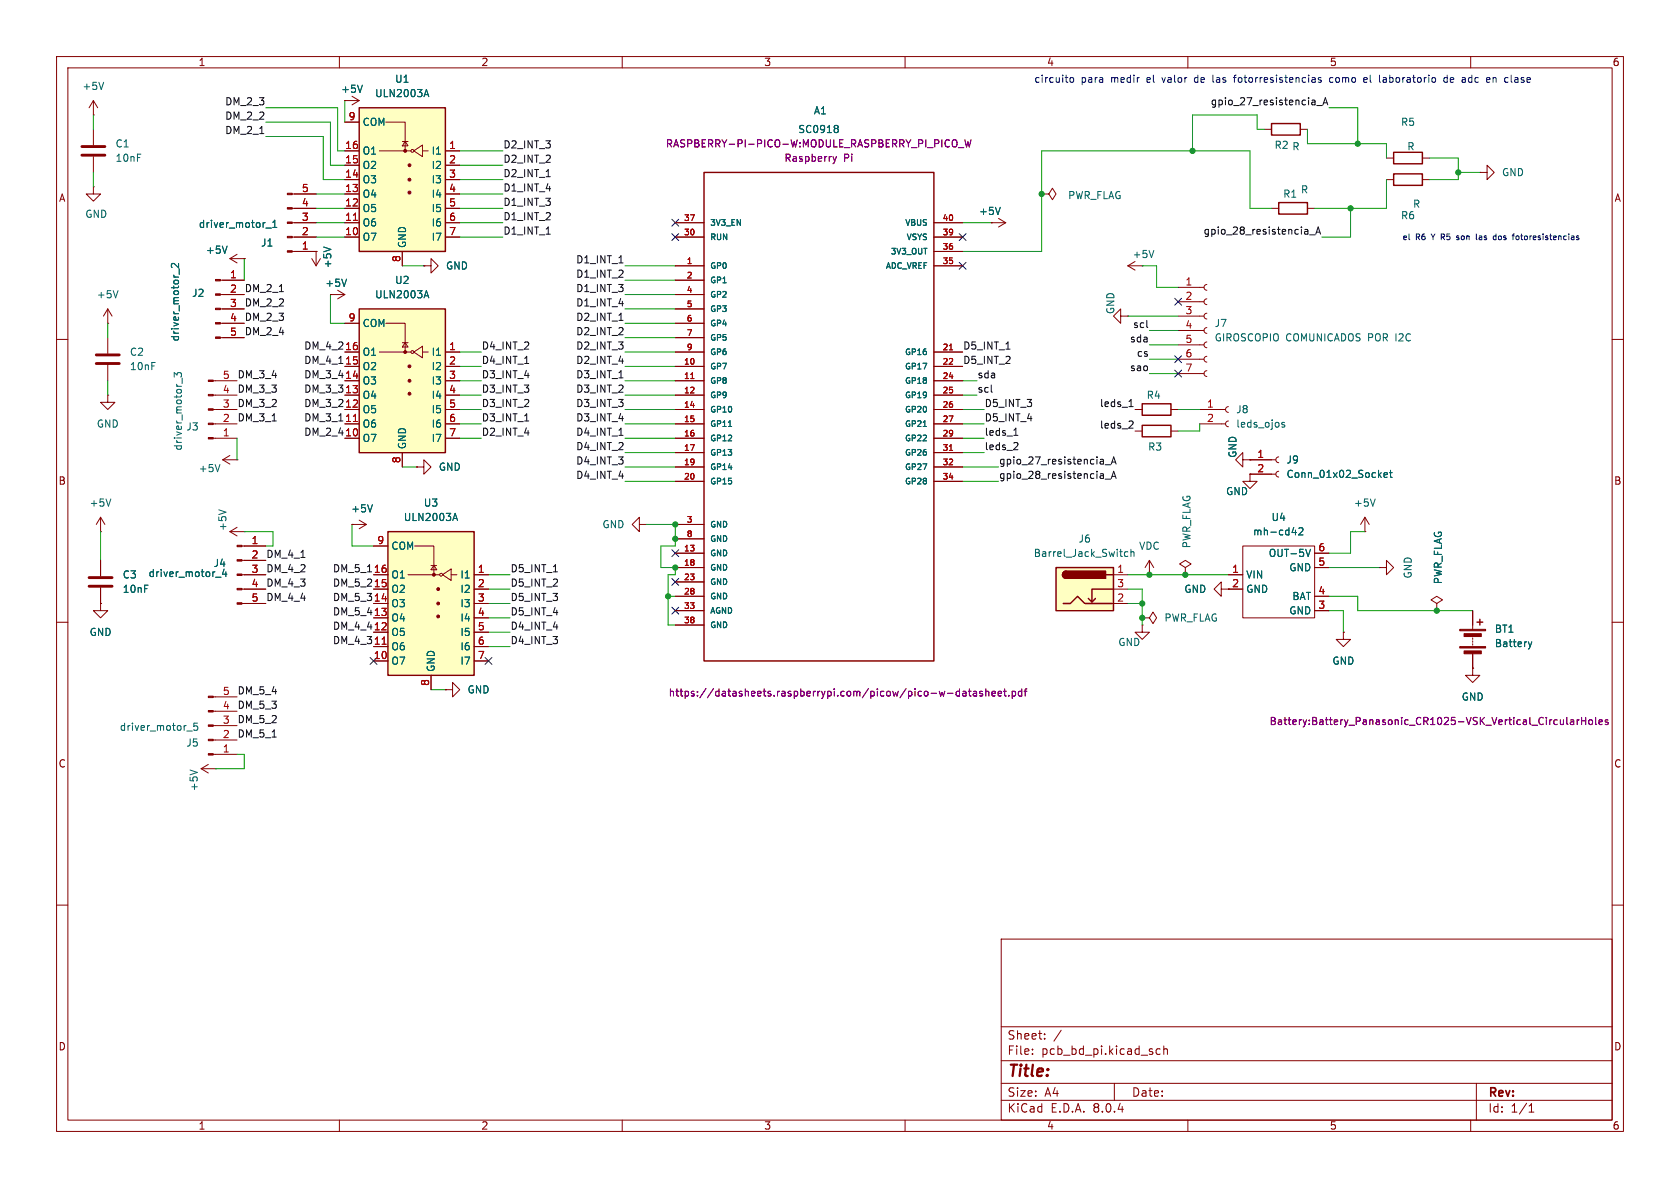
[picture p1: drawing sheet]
<svg xmlns="http://www.w3.org/2000/svg" width="297mm" height="210mm" viewBox="0 0 297 210" stroke-linecap="round" stroke-linejoin="round" font-family="sans-serif">
<g fill="none" stroke="#840000" stroke-width=".18">
<path d="M10 10h277v190h-277zM12 12h273v186h-273zM60 10v2M110 10v2M160 10v2M210 10v2M260 10v2M10 60h2M285 60h2M10 110h2M17.8 106.7v1.3h1.2l-1.2 1.2-1.3-1.2h1.3M17.8 106.7h.1"/>
<path d="M201.9 109.2h1.3l.6-1 .7 1-.7 1-.6-1M201.9 109.2h.1M215.9 104.1v-1.2l-1.3 1.2 1.3 1.3v-1.3h1.3M260.3 118.1v1.3h1.3l-1.3 1.3-1.2-1.3h1.2M260.3 118.1h.1M260.3 108v3.3M260.3 112.8v.2M260.3 113.3v.2M260.3 113.8v.2M260.3 115.6v2.5M285 110h2M10 160h2"/>
<path d="M285 160h2M177 166h108v32h-108zM60 198v2M110 198v2M160 198v2M177 194.5h108M177 191.5h108M177 187.5h108M177 181.5h108M182.5 186.3v.1M182.5 185.5v.1M184.7 183.6v.1"/>
<path d="M184.7 182.8v.1M187.6 182.1l-1.3 2M197 191.5v3M205.1 185.5l-.4-.1-.3 .3v.4l.1 .2h.6M205.7 185.5l.3-.1 .3 .1 .1 .9M205.7 184.9v1.5M210 198v2M260 198v2M261 191.5v6.5M270.3 196.6h.9M270.3 195.5l.4-.4v1.5"/>
</g>
<g fill="#840000" stroke="#840000" stroke-width=".18">
<path d="M258.1 114.3h4.5v.3h-4.5z"/>
<path d="M258.1 111.3h4.5v.2h-4.5z"/>
<path d="M258.8 115.1h3.1v.5h-3.1z"/>
<path d="M258.8 112h3.1v.5h-3.1z"/>
</g>
<path d="M261.1 110h1M261.6 109.5v1" fill="none" stroke="#840000" stroke-width=".25"/>
<path d="M270.2 113.5l.3 .8M270.5 114.3l-.2 .4M270.8 113.5l-.3 .8" fill="none" stroke="#006464" stroke-width=".18"/>
<g fill="none" stroke="#840084" stroke-width=".18">
<path d="M276.4 127.2v.9M276.4 128l-.2 .1-.3-.1M277 126.8v1.1l.2 .2M277.7 127.3h.5v.8M278.2 127.5l-.4 .1-.2 .2 .2 .3 .4-.1M278.8 127.2v.9M279.2 127.2l-.4 .3M279.6 126.8v1.3M279.6 127.4h.7M280.3 126.8v1.3M280.9 127.4l.2-.2 .4 .2v.4l-.1 .2-.3 .1-.2-.1zM282.1 126.8v1.1l.2 .2"/>
<path d="M282.7 127.7l.6-.2-.1-.2-.3-.1-.2 .2 .1 .6h.4M284.3 127.3l-.3-.1-.2 .2v.2l.5 .1v.3h-.5"/>
</g>
<path d="M63.5 54.6h15.2v25.4h-15.2z" fill="#ffffc2"/>
<path d="M63.5 54.6h15.2v25.4h-15.2z" fill="none" stroke="#840000" stroke-width=".25"/>
<g fill="none" stroke="#840000" stroke-width=".18">
<path d="M58.4 52.1h.1M58.4 52.1h2.6M59.7 51.3l1.3 .8M61 57.2h2.5M61 52.1l-1.3 .7M68.2 57.2h3.4v5M61 62.2h2.5M61 77.5h2.5M61 74.9h2.5M61 72.4h2.5M61 69.9h2.5M61 67.3h2.5"/>
<path d="M61 64.8h2.5M67.1 62.2h5.5M71.1 60.6h1M71.6 60.6l.5 .7h-1zM73.2 62.2l1.5-1v2zM74.7 62.2h1M78.7 62.2h2.6M78.7 77.5h2.6M78.7 74.9h2.6M78.7 72.4h2.6M78.7 69.9h2.6M78.7 67.3h2.6"/>
<path d="M78.7 64.8h2.6M71.1 80v2.6M237.5 111.8v1.2h1.3l-1.3 1.3-1.3-1.3h1.3M237.5 111.8h.1"/>
<circle cx="72.9" cy="62.2" r=".25"/>
</g>
<g fill="#840000" stroke="#840000" stroke-width=".18">
<circle cx="72.4" cy="69.6" r=".25"/>
<circle cx="72.4" cy="67.3" r=".25"/>
<circle cx="72.4" cy="64.8" r=".25"/>
<circle cx="71.6" cy="62.2" r=".25"/>
</g>
<path d="M62.5 74.5h.7" fill="none" stroke="#a90000" stroke-width=".18"/>
<path d="M61.3 49.3l-.5 1.3M75.1 52.3h.6M75.4 51.4l.4 1.2" fill="none" stroke="#006464" stroke-width=".18"/>
<path d="M186.7 100.3h10.1v7.7h-10.1z" fill="#ffffc2"/>
<path d="M201.9 71.4h5.1v2h-5.1zM201.9 75.2h5.1v2h-5.1zM186.7 100.3h10.1v7.7h-10.1zM188 106.7h1.2l1.3-1.3 1.3 1.3h5M188.5 101a.64 .64 0 0 0-.7 .6 .64 .64 0 0 0 .7 .6M193.7 105.8l-.7 .6M195.6 101.6h1.2M196.8 104.1h-3.8v2.3l-.6-.6" fill="none" stroke="#840000" stroke-width=".25"/>
<g fill="#840000" stroke="#840000" stroke-width=".25">
<path d="M188 101.2l.5-.2v1.2a.63 .63 0 0 1-.6-.4 .63 .63 0 0 1 .1-.6z"/>
<path d="M188.5 101h7v1.2h-7z"/>
</g>
<g fill="none" stroke="#840000" stroke-width=".18">
<path d="M16.5 33v1.3h1.3l-1.3 1.3-1.3-1.3h1.3M16.5 33h.1M175.3 39.4h.1M175.3 39.4h2.5M176.5 38.6l1.3 .8M177.8 39.4l-1.3 .7M19 57.2h.1M19 54.6l-.7 1.3M19 54.6v2.6M19 54.6l.8 1.3M199.4 47h2.5M199.4 47l1.3 .8"/>
<path d="M200.7 46.2l-1.3 .8M201.9 47h.1M200.7 72.4h1.2M200.7 76.2h1.2M207 72.4h1.3M207 76.2h1.3M40.6 94l1.3 .7M40.6 94h2.6M41.9 93.2l-1.3 .8M42.8 99.1h4.2M42.8 96.5h4.2M43.2 94h.1"/>
<path d="M62.2 92.7h.1M62.2 92.7h2.6M63.5 91.9l1.3 .8M64.8 92.7l-1.3 .8M73.7 82.6h1.2v-1.3l1.3 1.3-1.3 1.2v-1.2M73.7 82.6h.1M203.2 99.1l-.8 1.2M203.2 99.1v2.5M203.2 99.1l.8 1.2M42.8 101.6h4.2M42.8 106.7h4.2M42.8 104.1h4.2"/>
<path d="M196.8 101.6h2.6M196.8 106.7h2.6M196.8 104.1h2.6M203.2 101.6h.1M209.5 100.3l1.1-.6-1.1-.6-1 .6 1 .6v1.3M209.5 101.6h.1M78.7 121.9h1.3v-1.2l1.3 1.2-1.3 1.3v-1.3M78.7 121.9h.1"/>
</g>
<path d="M176.8 36.6l-.4 1.3M20.9 51.4l-.5 1.2M204 44.3l-.4 1.2M38.7 90.1l1.2 .4M65.8 89.2l-.4 1.3M199.4 97.6l-.4-.1-.2 .3 .1 .5h.5M199.9 97.6l.2-.1 .3 .1 .1 .8M199.9 97.1v1.3M38.1 102h1M39.6 100.6l-.3 .9h.8M39.9 101.1v.8" fill="none" stroke="#006464" stroke-width=".18"/>
<g fill="#840000" stroke="#840000" stroke-width=".18">
<path d="M41.9 106.6h.9v.2h-.9z"/>
<path d="M41.9 104h.9v.3h-.9z"/>
<path d="M41.9 101.5h.9v.2h-.9z"/>
<path d="M41.9 98.9h.9v.3h-.9z"/>
<path d="M41.9 96.4h.9v.2h-.9z"/>
</g>
<path d="M68.6 94h15.2v25.4h-15.2z" fill="#ffffc2"/>
<path d="M124.5 30.5h40.6v86.3h-40.6zM224.8 21.8h5.1v2.1h-5.1zM226.1 35.8h5v2h-5zM246.4 26.9h5.1v2.1h-5.1zM246.4 30.7h5.1v2.1h-5.1zM68.6 94h15.2v25.4h-15.2z" fill="none" stroke="#840000" stroke-width=".25"/>
<g fill="none" stroke="#840000" stroke-width=".18">
<path d="M16.5 17.8l-.8 1.3M16.5 17.8v2.5M16.5 17.8l.8 1.3M16.5 20.3h.1M16.5 22.9v2.8M16.5 27.7v2.8M51.7 39.4h4.2M51.7 36.8h4.2M51.7 34.3h4.2M119.4 39.4h5.1M165.1 39.4h5.1M184.1 34.3h1.3l.7-1 .6 1-.6 1-.7-1"/>
<path d="M184.1 34.3h.1M223.5 22.9h1.3M224.8 36.8h1.3M229.9 22.9h1.2M231.1 36.8h1.3M245.1 27.9h1.3M245.1 31.8h1.3M251.5 27.9h1.2M251.5 31.8h1.2M261.6 30.5h1.3v-1.3l1.3 1.3-1.3 1.3v-1.3M261.6 30.5h.1M19 59.7v2.8"/>
<path d="M39 59.7h4.2M39 57.2h4.2M39 54.6h4.2M39 52.1h4.2M39 49.5h4.2M51.7 41.9h4.2M51.7 44.5h4.2M55.1 45.7l.8 1.3M55.9 44.5h.1M55.9 44.5v2.5M56.6 45.7l-.7 1.3M119.4 59.7h5.1"/>
<path d="M119.4 57.2h5.1M119.4 54.6h5.1M119.4 52.1h5.1M119.4 49.5h5.1M119.4 47h5.1M119.4 41.9h5.1M165.1 47h5.1M165.1 41.9h5.1M165.1 44.5h5.1M198.1 55.9v-1.3l-1.3 1.3 1.3 1.3v-1.3h1.3M199.4 55.9h.1M208.3 58.4h4.6"/>
<path d="M208.3 55.9h4.6M208.3 53.3h4.6M208.3 50.8h4.6M213.4 57.9l-.4 .2-.1 .3 .1 .4 .4 .1M213.4 55.4l-.4 .1-.1 .4 .1 .3 .4 .2M213.4 52.8l-.4 .2-.1 .3 .1 .4 .4 .1M213.4 50.3l-.4 .1-.1 .4 .1 .4 .4 .1M19 69.9v1.2h1.3l-1.3 1.3-1.2-1.3h1.2M19 69.9h.1M19 64.5v2.8M37.7 67.3h4.2M37.7 69.9h4.2"/>
<path d="M37.7 72.4h4.2M37.7 74.9h4.2M37.7 77.5h4.2M119.4 64.8h5.1M119.4 67.3h5.1M119.4 69.9h5.1M119.4 72.4h5.1M119.4 74.9h5.1M119.4 77.5h5.1M119.4 62.2h5.1M165.1 64.8h5.1M165.1 67.3h5.1"/>
<path d="M165.1 69.9h5.1M165.1 72.4h5.1M165.1 74.9h5.1M165.1 77.5h5.1M165.1 62.2h5.1M208.3 66h4.6M208.3 63.5h4.6M208.3 61h4.6M212.1 72.4h4.6M212.1 74.9h4.6M213.4 65.5l-.4 .2-.1 .3 .1 .4 .4 .1M213.4 63l-.4 .1-.1 .4 .1 .4 .4 .1"/>
<path d="M213.4 60.5l-.4 .1-.1 .4 .1 .3 .4 .2M217.2 74.4l-.4 .2-.1 .3 .1 .4 .4 .1M217.2 71.9l-.4 .1-.1 .4 .1 .3 .4 .2M17.8 94h.1M17.8 91.4v2.6M17.8 99.1v2.8M17.8 91.4l-.8 1.3M17.8 91.4l.7 1.3M39.4 81.3h2.5M39.4 81.3l1.2 .7M40.6 80.5l-1.2 .8M41.9 81.3h.1"/>
<path d="M66 96.5h2.6M73.3 96.5h3.4v5.1M76.2 99.9h1M76.7 99.9l.5 .8h-1zM113 92.7v-1.3l-1.2 1.3 1.2 1.3v-1.3h1.3M114.3 92.7h.1M119.4 97.8h5.1M119.4 80h5.1M119.4 82.6h5.1M119.4 85.1h5.1M119.4 92.7h5.1M119.4 95.3h5.1"/>
<path d="M165.1 80h5.1M165.1 82.6h5.1M165.1 85.1h5.1M219.7 96.5h12.7v12.7h-12.7zM219.7 81.3v-1.3l-1.3 1.3 1.3 1.3v-1.3h1.3M221 83.8v1.3h1.2l-1.2 1.3-1.3-1.3h1.3M221 83.8h.1M221 81.3h.1M221 81.3h4.6M221 83.8h4.6M226.1 83.3l-.4 .2-.1 .3 .1 .4 .4 .1M226.1 80.8l-.4 .1-.1 .4 .1 .3 .4 .2"/>
<path d="M232.4 97.8h2.5M17.8 103.9v2.8M66 101.6h2.6M66 116.8h2.6M66 114.3h2.6M66 111.8h2.6M66 109.2h2.6M66 106.7h2.6M66 104.1h2.6M72.1 101.6h5.6M76.2 119.4v2.5M78.2 101.6l1.6-1v2z"/>
<path d="M79.8 101.6h1M83.8 101.6h2.6M83.8 116.8h2.6M83.8 114.3h2.6M83.8 111.8h2.6M83.8 109.2h2.6M83.8 106.7h2.6M83.8 104.1h2.6M119.4 100.3h5.1M119.4 102.9h5.1M119.4 105.4h5.1M119.4 108h5.1"/>
<path d="M119.4 110.5h5.1M201.9 110.5v1.3h1.3l-1.3 1.2-1.2-1.2h1.2M201.9 110.5h.1M217.2 101.6h2.5M217.2 104.1h2.5M232.4 100.3h2.5M232.4 105.4h2.5M232.4 108h2.5M35.6 135.9h2.5M35.6 135.9l1.2 .8M36.8 135.1l-1.2 .8M37.7 123.2h4.2"/>
<path d="M37.7 125.7h4.2M37.7 128.3h4.2M37.7 130.8h4.2M37.7 133.4h4.2M38.1 135.9h.1"/>
<circle cx="78" cy="101.6" r=".25"/>
</g>
<g fill="#840000" stroke="#840000" stroke-width=".18">
<path d="M38.1 59.6h.9v.2h-.9z"/>
<path d="M38.1 57h.9v.3h-.9z"/>
<path d="M38.1 54.5h.9v.2h-.9z"/>
<path d="M38.1 51.9h.9v.3h-.9z"/>
<path d="M38.1 49.4h.9v.3h-.9z"/>
<path d="M36.8 67.2h.9v.2h-.9z"/>
<path d="M36.8 69.7h.9v.3h-.9z"/>
<path d="M36.8 72.3h.9v.2h-.9z"/>
<path d="M36.8 74.8h.9v.3h-.9z"/>
<path d="M36.8 77.3h.9v.3h-.9z"/>
<path d="M50.8 34.2h.9v.2h-.9z"/>
<path d="M50.8 36.7h.9v.3h-.9z"/>
<path d="M50.8 39.2h.9v.3h-.9z"/>
<path d="M50.8 41.8h.9v.2h-.9z"/>
<path d="M50.8 44.3h.9v.3h-.9z"/>
<path d="M36.8 123.1h.9v.2h-.9z"/>
<path d="M36.8 125.6h.9v.3h-.9z"/>
<path d="M36.8 128.1h.9v.3h-.9z"/>
<path d="M36.8 130.7h.9v.2h-.9z"/>
<path d="M36.8 133.2h.9v.3h-.9z"/>
<circle cx="77.5" cy="109" r=".25"/>
<circle cx="77.5" cy="106.7" r=".25"/>
<circle cx="77.5" cy="104.1" r=".25"/>
<circle cx="76.7" cy="101.6" r=".25"/>
</g>
<path d="M122.1 66.9h.6M167.8 61.8h.6M167.8 79.6h.6M67.6 113.9h.7" fill="none" stroke="#a90000" stroke-width=".18"/>
<g fill="none" stroke="#006464" stroke-width=".18">
<path d="M18.3 14.5l-.4 1.3M48.2 39.3l.4-.4v1.3M148 22.2l.2 .2-.2 .3 .2 .3v.2l-.2 .2M31.6 46.6v.8l-.9-.8-.4 .2 .1 .5M31.7 47.5v1M47 40.3h1M48.2 40.2h.7M57.2 43.7l1.3 .4M30.8 66.7v-.8l.5 .4 .1-.4h.6l.1 .2-.1 .6M32.2 66.8v1M128.8 75.4h.5M163.2 75.4h.6"/>
<path d="M227.1 74.7h-.3l-.2 .1 .1 .2 .4 .1v.3h-.5M19.6 88.2l-.4 1.3M38.9 82.1l-.4 1.3M80.2 91.7h.6M80.5 90.7l.4 1.3M228.4 94.1h.8M229 93.7v.9M229.6 93.4l.5-.1 .3 .4-.8 .9h.8M231.7 97.1l-.4 1.3M244.7 84l.6-.1-.1-.3h-.3l-.2 .1v.6h.5M245.6 83.6h.5M245.8 83.1v1.1l.3 .2"/>
<path d="M33 129.2h1M33.6 136.1l1.3 .4M34.9 127.8h-.6l-.1 .6 .2-.1 .4 .1 .2 .2-.1 .4-.2 .1-.5-.1"/>
</g>
<g fill="none" stroke="#840084" stroke-width=".18">
<path d="M147.3 27.7l.3 .8M147.6 28.5l-.3 .4M147.9 27.7l-.3 .8M169 24.8a.9 .9 0 0 1 0 1.1M169.4 26.1h1M170.6 24.7l.3 1.3 .2-.9 .3 .9 .3-1.3M167.5 122.6h1M169.6 121.8v1.2M169.6 122.3l-.3-.1-.3 .2 .1 .6h.5M170.2 122.3h.5l.1 .7M170.8 122.5l-.4 .1-.2 .1 .2 .3h.4M171.2 122.2h.5"/>
<path d="M171.4 121.8v1.1l.3 .1M172.1 122.3h.5v.7M172.6 122.5l-.4 .1-.2 .1 .2 .3h.4M173.7 122.3l-.3-.1-.2 .2 .1 .2 .4 .1v.3h-.5M174.3 122.3l.2-.1 .3 .1v.7M174.3 121.8v1.2M175.4 122.6l.6-.1-.1-.2-.3-.1-.2 .2v.6h.5M176.5 122.6l.6-.1-.1-.2-.4-.1-.1 .2v.6h.5M177.4 122.2h.5M177.6 121.8v1.1l.3 .1M178.3 122.9v.1M178.9 122.3l.4-.1 .2 .2-.1 .6h-.5"/>
<path d="M178.9 122.2v1.3M180.6 122.3l-.3-.1-.3 .2 .1 .6h.5M180.6 121.8v1.2M181.1 122.2h.4M181.5 121.8l-.3 .2v1"/>
</g>
<path d="M14.5 27.4h4M14.5 25.9h4M17 64.3h4.1M17 62.7h4.1M15.7 103.6h4.1M15.7 102.1h4.1" fill="none" stroke="#840000" stroke-width=".51"/>
<path d="M63.5 19.1h15.2v25.4h-15.2z" fill="#ffffc2"/>
<path d="M63.5 19.1h15.2v25.4h-15.2z" fill="none" stroke="#840000" stroke-width=".25"/>
<g fill="none" stroke="#840000" stroke-width=".18">
<path d="M61 17.8h.1M61 17.8h2.5M62.2 17l1.3 .8M63.5 17.8l-1.3 .7M52.1 39.4h3.8M52.1 36.8h3.8M52.1 34.3h3.8M61 26.7h2.5M61 39.4h2.5M61 36.8h2.5M61 34.3h2.5M61 31.8h2.5"/>
<path d="M61 29.2h2.5M61 21.6h2.5M67.1 26.7h5.5M68.2 21.6h3.4v5.1M71.1 25h1M71.6 25l.5 .8h-1zM73.2 26.7l1.5-1v2zM74.7 26.7h1M78.7 26.7h2.6M78.7 39.4h2.6M78.7 36.8h2.6M78.7 34.3h2.6"/>
<path d="M78.7 31.8h2.6M78.7 29.2h2.6M119.4 39.4h5.1M165.1 39.4h5.1M175.3 39.4h.1M39.4 57.2h3.8M39.4 49.5h3.8M39.4 52.1h3.8M39.4 54.6h3.8M39.4 59.7h3.8M40.6 45.7l1.3 .8M40.6 45.7h2.6"/>
<path d="M41.9 45l-1.3 .7M43.2 45.7h.1M52.1 41.9h3.8M52.1 44.5h3.8M55.9 44.5h.1M58.4 52.1h.1M61 41.9h2.5M61 57.2h2.5M71.1 44.5v2.5M74.9 47h1.3v-1.3l1.3 1.3-1.3 1.3v-1.3M74.9 47h.1M78.7 41.9h2.6"/>
<path d="M119.4 41.9h5.1M119.4 57.2h5.1M119.4 49.5h5.1M119.4 52.1h5.1M119.4 54.6h5.1M119.4 59.7h5.1M119.4 47h5.1M165.1 41.9h5.1M165.1 44.5h5.1M165.1 47h5.1M61 62.2h2.5M61 77.5h2.5"/>
<path d="M61 74.9h2.5M61 72.4h2.5M61 69.9h2.5M61 67.3h2.5M61 64.8h2.5M78.7 62.2h2.6M78.7 77.5h2.6M78.7 74.9h2.6M78.7 72.4h2.6M78.7 69.9h2.6M78.7 67.3h2.6M78.7 64.8h2.6"/>
<path d="M119.4 62.2h5.1M119.4 77.5h5.1M119.4 74.9h5.1M119.4 72.4h5.1M119.4 69.9h5.1M119.4 67.3h5.1M119.4 64.8h5.1M165.1 62.2h5.1M165.1 77.5h5.1M165.1 74.9h5.1M165.1 72.4h5.1M165.1 69.9h5.1"/>
<path d="M165.1 67.3h5.1M165.1 64.8h5.1M17.8 99.1v2.8M43.2 96.5h3.8M43.2 99.1h3.8M62.2 92.7h.1M66 96.5h2.6M71.1 80v2.6M73.7 82.6h.1M119.4 97.8h5.1M119.4 80h5.1M119.4 82.6h5.1"/>
<path d="M119.4 85.1h5.1M119.4 92.7h5.1M119.4 95.3h5.1M165.1 80h5.1M165.1 82.6h5.1M165.1 85.1h5.1M221 83.8h.1M221 81.3h.1M221 81.3h3.8M221 83.8h3.8M232.4 97.8h2.5M241.3 94h.1"/>
<path d="M241.3 91.4l-.8 1.3M241.3 91.4v2.6M241.3 91.4l.8 1.3M17.8 106.7h.1M17.8 103.9v2.8M43.2 101.6h3.8M43.2 104.1h3.8M43.2 106.7h3.8M66 101.6h2.6M66 104.1h2.6M66 106.7h2.6M66 116.8h2.6"/>
<path d="M66 114.3h2.6M66 111.8h2.6M66 109.2h2.6M76.2 119.4v2.5M83.8 101.6h2.6M83.8 104.1h2.6M83.8 106.7h2.6M83.8 116.8h2.6M83.8 114.3h2.6M83.8 111.8h2.6M83.8 109.2h2.6M119.4 100.3h5.1"/>
<path d="M119.4 102.9h5.1M119.4 105.4h5.1M119.4 108h5.1M119.4 110.5h5.1M217.2 101.6h2.5M217.2 104.1h2.5M232.4 100.3h2.5M232.4 105.4h2.5M232.4 108h2.5M237.5 111.8h.1M243.8 100.3h1.3v-1.2l1.3 1.2-1.3 1.3v-1.3M243.8 100.3h.1"/>
<path d="M254 106.7l1-.7-1-.6-1 .6 1 .7v1.3M254 108h.1M260.3 118.1h.1M260.3 108v2.5M260.3 115.6v2.5M78.7 121.9h.1"/>
<circle cx="72.9" cy="26.7" r=".25"/>
</g>
<g fill="#840000" stroke="#840000" stroke-width=".18">
<circle cx="72.4" cy="34" r=".25"/>
<circle cx="72.4" cy="31.7" r=".25"/>
<circle cx="72.4" cy="29.2" r=".25"/>
<circle cx="71.6" cy="26.7" r=".25"/>
</g>
<path d="M62.5 39h.7M62.5 74.5h.7M122.1 66.9h.6M167.8 61.8h.6M167.8 79.6h.6M67.6 113.9h.7" fill="none" stroke="#a90000" stroke-width=".18"/>
<g fill="none" stroke="#006464" stroke-width=".18">
<path d="M64.1 15.1l-.5 1.2M75.1 16.7h.6M75.4 15.8l.4 1.3M48.2 39.3l.4-.4v1.3M148 22.2l.2 .2-.2 .3 .2 .3v.2l-.2 .2M176.8 36.6l-.4 1.3M31.6 46.6v.8l-.9-.8-.4 .2 .1 .5M31.7 47.5v1M40.2 43.5l-.5 1.3M47 40.3h1M48.2 40.2h.7M57.2 43.7l1.3 .4"/>
<path d="M61.3 49.3l-.5 1.3M75.1 52.3h.6M75.4 51.4l.4 1.2M128.8 75.4h.5M163.2 75.4h.6M65.8 89.2l-.4 1.3M80.2 91.7h.6M80.5 90.7l.4 1.3M228.4 94.1h.8M229 93.7v.9M229.6 93.4l.5-.1 .3 .4-.8 .9h.8M231.7 97.1l-.4 1.3"/>
<path d="M243.1 88.2l-.4 1.3M244.7 84l.6-.1-.1-.3h-.3l-.2 .1v.6h.5M245.6 83.6h.5M245.8 83.1v1.1l.3 .2M38.1 102h1M39.6 100.6l-.3 .9h.8M39.9 101.1v.8M270.2 113.5l.3 .8M270.5 114.3l-.2 .4M270.8 113.5l-.3 .8"/>
</g>
<g fill="none" stroke="#0f0f0f" stroke-width=".18">
<path d="M232.4 17.8l.1 .7M232.5 18.5h-.1M232.5 18l-.1 .1M232.8 18.7h1M233.9 18.5l.4-1.2 .4 1.2M234 18.2h.6M96.6 31.2h.7M96.6 41.4h.7M109.4 56.6h.7M109.4 46.5h.7M202.8 57.8l.1 .1M231.2 40.6v.8"/>
<path d="M231.2 41.3l-.1 .1M231.2 40.9h-.1M231.5 41.5h1M232.6 41.4l.4-1.3 .5 1.3M232.7 41h.6M92.7 64.3h.8M92.7 74.4h.8M109.4 77h.7M109.4 66.8h.7M175.3 69.3h.1M177.8 61.7h.8M179.2 77h.8"/>
<path d="M179.4 76l.2-.3v1.3M179.7 78.2l.3 .3-.1 .3-.7 .7h.8M199.6 71.9h.7M199.7 70.9l.3-.3v1.3M200.1 74.4l.2 .3v.3l-.8 .7h.8M195 81.3l.1 .7M195 83.8l.1 .8M195.1 84.5l-.1 .1M195.1 84l-.1 .1M195.1 82h-.1M195.1 81.5l-.1 .1M195.4 84.7h.9"/>
<path d="M195.4 82.2h.9M196.5 84.6l.4-1.3 .4 1.3M196.5 82l.4-1.2 .4 1.2M196.6 84.2h.6M196.6 81.7h.6M97.8 101.1h.8"/>
</g>
<g fill="none" stroke="#0000c2" stroke-width=".18">
<path d="M189.2 13.8l.2-.1 .4 .1v.5l-.1 .2-.3 .1-.2-.2zM211.3 13.8l-.1 .1 .1 .6M214.4 13.3v1.1l.2 .2M218.1 13.7h.4M218.5 13.3l-.3 .2v1.1M233.5 13.8l-.3-.1-.1 .2v.2l.4 .1v.3h-.4M235.7 13.8l-.4-.1-.3 .2 .2 .6h.5M241.2 13.8l.3-.1 .2 .3-.6 .1M241.2 14.5h.4M244.5 13.8h.5M245.1 14l-.4 .1-.2 .2 .2 .3 .4-.1M255.8 13.8l-.3-.1-.3 .2 .2 .6h.4"/>
<path d="M255.8 13.3v1.3M256.8 13.7h-.2l-.2 .2 .1 .6 .3 .1M257 14l-.6 .1M259.6 14.3l.1 .2 .4 .1M260.1 13.7l-.4 .1-.1 .1M264 13.8l.1-.1 .3 .1 .1 .8M268.2 13.7l-.4 .1M268.2 14.1h-.3l-.1 .2v.2l.4 .1M257.5 42.3l.3 .1M257.8 41.7l-.3 .1 .1 .2h.2M261 41.4v.8l.1 .2M261.5 42v.3"/>
<path d="M264.1 42.3h.4M264.1 41.7h.4M264.5 41.4v1M268.4 41.7h-.2l-.2 .2 .1 .4h.3"/>
</g>
<g fill="none" stroke="#009600" stroke-width=".18">
<path d="M47 19.1h12.7v7.6h1.3M61 17.8v3.8M234.9 19.1h5.1v6.3M16.5 20.3v2.6M16.5 30.5v2.5M47 24.1h10.1v7.7h3.9M47 21.6h11.4v7.6h2.6M55.9 36.8h5.1M55.9 39.4h5.1M55.9 34.3h5.1M81.3 36.8h7.6M81.3 39.4h7.6"/>
<path d="M81.3 31.8h7.6M81.3 26.7h7.6M81.3 29.2h7.6M81.3 34.3h7.6M170.2 39.4h5.1M223.5 22.9h-1.3v-2.6h-11.4v6.4M224.8 36.8h-3.8v-10.1h-36.9v17.8h-13.9M231.1 22.9v2.5h14v2.5M238.8 36.8v5.1h-5.1M245.1 31.8v5h-12.7M252.7 27.9h5.1v3.9h-5.1M257.8 30.5h3.8"/>
<path d="M19 57.2v2.5M43.2 45.7v3.8M55.9 41.9h5.1M58.4 52.1v5.1h2.6M71.1 47h3.8M81.3 41.9h7.6M110.5 54.6h8.9M110.5 47h8.9M110.5 52.1h8.9M110.5 49.5h8.9M110.5 57.2h8.9M110.5 59.7h8.9"/>
<path d="M199.4 55.9h8.9M201.9 47h2.6v3.8h3.8M203.2 58.4h5.1M19 67.3v2.6M41.9 77.5v3.8M81.3 62.2h3.8M81.3 69.9h3.8M81.3 64.8h3.8M81.3 72.4h3.8M81.3 67.3h3.8M81.3 74.9h3.8M81.3 77.5h3.8"/>
<path d="M110.5 62.2h8.9M110.5 69.9h8.9M110.5 64.8h8.9M110.5 72.4h8.9M110.5 67.3h8.9M110.5 74.9h8.9M110.5 77.5h8.9M170.2 69.9h2.5M170.2 72.4h3.8M170.2 67.3h2.5M170.2 74.9h3.8M170.2 77.5h3.8"/>
<path d="M203.2 61h5.1M203.2 63.5h5.1M203.2 66h5.1M208.3 72.4h3.8M212.1 74.9v1.3h-3.8M17.8 94v5.1M43.2 94h5.1v2.5h-1.3M62.2 92.7v3.8h3.8M71.1 82.6h2.6M110.5 82.6h8.9M110.5 80h8.9M110.5 85.1h8.9"/>
<path d="M114.3 92.7h5.1v3.8h-2.6v3.8h2.6v1.3h-1.3v8.9h1.3M170.2 82.6h6.3M170.2 80h3.8M170.2 85.1h6.3M241.3 94h-2.5v3.8h-3.9M86.4 101.6h3.8M86.4 114.3h3.8M86.4 106.7h3.8M86.4 109.2h3.8M86.4 111.8h3.8M86.4 104.1h3.8M118.1 105.4h1.3"/>
<path d="M199.4 101.6h17.8M199.4 106.7h2.5M199.4 104.1h2.5v6.4M234.9 100.3h8.9M234.9 105.4h5.1v2.6h20.3M234.9 108h2.6v3.8M41.9 133.4h1.3v2.5h-5.1M76.2 121.9h2.5"/>
</g>
<g fill="none" stroke="#000084" stroke-width=".18">
<path d="M118.8 38.8l1.2 1.2M120 38.8l-1.2 1.2M118.8 41.3l1.2 1.2M120 41.3l-1.2 1.2M169.6 41.3l1.2 1.2M169.6 46.4l1.2 1.2M170.8 41.3l-1.2 1.2M170.8 46.4l-1.2 1.2M207.7 52.7l1.2 1.2M208.9 52.7l-1.2 1.2M207.7 65.4l1.2 1.2M207.7 62.9l1.2 1.2"/>
<path d="M208.9 65.4l-1.2 1.2M208.9 62.9l-1.2 1.2M118.8 97.2l1.2 1.2M120 97.2l-1.2 1.2M65.4 116.2l1.2 1.2M66.6 116.2l-1.2 1.2M85.8 116.2l1.2 1.2M87 116.2l-1.2 1.2M118.8 102.3l1.2 1.2M118.8 107.3l1.2 1.3M120 102.3l-1.2 1.2M120 107.3l-1.2 1.3"/>
</g>
<g fill="none" stroke="#840084" stroke-width=".18">
<path d="M147.3 27.7l.3 .8M147.6 28.5l-.3 .4M147.9 27.7l-.3 .8M169 24.8a.9 .9 0 0 1 0 1.1M169.4 26.1h1M170.6 24.7l.3 1.3 .2-.9 .3 .9 .3-1.3M167.5 122.6h1M169.6 121.8v1.2M169.6 122.3l-.3-.1-.3 .2 .1 .6h.5M170.2 122.3h.5l.1 .7M170.8 122.5l-.4 .1-.2 .1 .2 .3h.4M171.2 122.2h.5"/>
<path d="M171.4 121.8v1.1l.3 .1M172.1 122.3h.5v.7M172.6 122.5l-.4 .1-.2 .1 .2 .3h.4M173.7 122.3l-.3-.1-.2 .2 .1 .2 .4 .1v.3h-.5M174.3 122.3l.2-.1 .3 .1v.7M174.3 121.8v1.2M175.4 122.6l.6-.1-.1-.2-.3-.1-.2 .2v.6h.5M176.5 122.6l.6-.1-.1-.2-.4-.1-.1 .2v.6h.5M177.4 122.2h.5M177.6 121.8v1.1l.3 .1M178.3 122.9v.1M178.9 122.3l.4-.1 .2 .2-.1 .6h-.5"/>
<path d="M178.9 122.2v1.3M180.6 122.3l-.3-.1-.3 .2 .1 .6h.5M180.6 121.8v1.2M181.1 122.2h.4M181.5 121.8l-.3 .2v1M276.4 127.2v.9M276.4 128l-.2 .1-.3-.1M277 126.8v1.1l.2 .2M277.7 127.3h.5v.8M278.2 127.5l-.4 .1-.2 .2 .2 .3 .4-.1M278.8 127.2v.9M279.2 127.2l-.4 .3"/>
<path d="M279.6 126.8v1.3M279.6 127.4h.7M280.3 126.8v1.3M280.9 127.4l.2-.2 .4 .2v.4l-.1 .2-.3 .1-.2-.1zM282.1 126.8v1.1l.2 .2M282.7 127.7l.6-.2-.1-.2-.3-.1-.2 .2 .1 .6h.4M284.3 127.3l-.3-.1-.2 .2v.2l.5 .1v.3h-.5"/>
</g>
<g fill="#009600" stroke="#009600" stroke-width=".18">
<circle cx="119.4" cy="100.3" r=".46"/>
<circle cx="119.4" cy="95.3" r=".46"/>
<circle cx="118.1" cy="105.4" r=".46"/>
<circle cx="119.4" cy="92.7" r=".46"/>
<circle cx="238.8" cy="36.8" r=".46"/>
<circle cx="240" cy="25.4" r=".46"/>
<circle cx="210.8" cy="26.7" r=".46"/>
<circle cx="257.8" cy="30.5" r=".46"/>
<circle cx="184.1" cy="34.3" r=".46"/>
<circle cx="201.9" cy="106.7" r=".46"/>
<circle cx="254" cy="108" r=".46"/>
<circle cx="201.9" cy="109.2" r=".46"/>
<circle cx="203.2" cy="101.6" r=".46"/>
<circle cx="209.5" cy="101.6" r=".46"/>
</g>
<text font-size="2.8" fill="#840000" x="178" y="190.9">Title:</text>
<g font-size="2.1" fill="#840000">
<text x="178" y="184">Sheet:</text>
<text x="178" y="186.7">File:</text>
<text x="184.1" y="186.7">pcb_bd_pi.kicad_sch</text>
<text x="178" y="196.9">KiCad</text>
<text x="178" y="194.1">Size:</text>
<text x="184.7" y="194.1">A4</text>
<text x="185.7" y="196.9">E.D.A.</text>
<text x="193.3" y="196.9">8.0.4</text>
<text x="200" y="194.1">Date:</text>
<text x="263" y="194.3">Rev:</text>
<text x="263" y="196.9">Id:</text>
<text x="267.1" y="196.9">1/1</text>
</g>
<g font-size="1.8" fill="#840000">
<text x="35" y="11.9">1</text>
<text x="85" y="11.9">2</text>
<text x="135" y="11.9">3</text>
<text x="185" y="11.9">4</text>
<text x="235" y="11.9">5</text>
<text x="285" y="11.9">6</text>
<text x="10.3" y="35.9">A</text>
<text x="285.3" y="35.9">A</text>
<text x="10.3" y="85.9">B</text>
<text x="285.3" y="85.9">B</text>
<text x="217.7" y="103.9">2</text>
<text x="10.3" y="135.9">C</text>
<text x="285.3" y="135.9">C</text>
<text x="10.3" y="185.9">D</text>
<text x="285.3" y="185.9">D</text>
<text x="35" y="199.9">1</text>
<text x="85" y="199.9">2</text>
<text x="135" y="199.9">3</text>
<text x="185" y="199.9">4</text>
<text x="235" y="199.9">5</text>
<text x="285" y="199.9">6</text>
</g>
<g font-size="1.8" fill="#006464">
<text x="14.5" y="16.1">+5V</text>
<text x="60.2" y="16.6">+5V</text>
<text x="66.2" y="17.4">ULN2003A</text>
<text x="69.7" y="14.8">U1</text>
<text x="64" y="22.5">COM</text>
<text x="141" y="23.7">SC0918</text>
<text x="143.8" y="20.4">A1</text>
<text x="247.6" y="22.5">R5</text>
<text x="20.3" y="26.3">C1</text>
<text x="20.3" y="28.8">10nF</text>
<text x="64" y="27.5">O1</text>
<text x="76.2" y="27.5">I1</text>
<text x="225.2" y="26.5">R2 R</text>
<text x="248.7" y="26.8">R</text>
<text x="64" y="35.2">O4</text>
<text x="64" y="32.6">O3</text>
<text x="64" y="30.1">O2</text>
<text x="76.2" y="30.1">I2</text>
<text x="76.2" y="32.6">I3</text>
<text x="76.2" y="35.2">I4</text>
<text x="188.7" y="35.4">PWR_FLAG</text>
<text x="226.8" y="35.2">R1</text>
<text x="229.9" y="34.4">R</text>
<text x="265.4" y="31.3">GND</text>
<text x="15" y="38.7">GND</text>
<text x="35" y="40.5">driver_motor_1</text>
<text x="64" y="40.2">O6</text>
<text x="64" y="37.7">O5</text>
<text x="76.2" y="37.7">I5</text>
<text x="76.2" y="40.2">I6</text>
<text x="173" y="38.2">+5V</text>
<text x="247.6" y="39">R6</text>
<text x="249.7" y="36.9">R</text>
<text x="36.3" y="45.1">+5V</text>
<text x="46.1" y="43.8">J1</text>
<text x="58.8" y="47.5" transform="rotate(-90 58.8 47.5)">+5V</text>
<text x="64" y="42.8">O7</text>
<text x="72" y="43.9" transform="rotate(-90 72 43.9)">GND</text>
<text x="76.2" y="42.8">I7</text>
<text x="78.7" y="47.9">GND</text>
<text x="200.1" y="45.8">+5V</text>
<text x="17" y="52.9">+5V</text>
<text x="33.9" y="52.7">J2</text>
<text x="57.4" y="50.9">+5V</text>
<text x="66.2" y="52.9">ULN2003A</text>
<text x="69.7" y="50.4">U2</text>
<text x="64" y="58">COM</text>
<text x="197.2" y="55.6" transform="rotate(-90 197.2 55.6)">GND</text>
<text x="214.6" y="58">J7</text>
<text x="22.9" y="63.1">C2</text>
<text x="22.9" y="65.6">10nF</text>
<text x="31.9" y="60.5" transform="rotate(-90 31.9 60.5)">driver_motor_2</text>
<text x="64" y="65.6">O2</text>
<text x="64" y="63.1">O1</text>
<text x="76.2" y="63.1">I1</text>
<text x="76.2" y="65.6">I2</text>
<text x="214.6" y="60.6">GIROSCOPIO</text>
<text x="227.3" y="60.6">COMUNICADOS POR I2C</text>
<text x="64" y="70.7">O4</text>
<text x="64" y="68.2">O3</text>
<text x="76.2" y="68.2">I3</text>
<text x="76.2" y="70.7">I4</text>
<text x="202.6" y="70.7">R4</text>
<text x="17" y="75.8">GND</text>
<text x="32.8" y="76.3">J3</text>
<text x="64" y="75.8">O6</text>
<text x="64" y="73.3">O5</text>
<text x="76.2" y="73.3">I5</text>
<text x="76.2" y="75.8">I6</text>
<text x="218.4" y="73.3">J8</text>
<text x="218.4" y="75.8">leds_ojos</text>
<text x="32.4" y="79.8" transform="rotate(-90 32.4 79.8)">driver_motor_3</text>
<text x="35" y="83.7">+5V</text>
<text x="64" y="78.3">O7</text>
<text x="72" y="79.5" transform="rotate(-90 72 79.5)">GND</text>
<text x="76.2" y="78.3">I7</text>
<text x="77.5" y="83.4">GND</text>
<text x="202.9" y="79.9">R3</text>
<text x="218.8" y="81" transform="rotate(-90 218.8 81)">GND</text>
<text x="227.3" y="82.1">J9</text>
<text x="15.7" y="89.8">+5V</text>
<text x="74.8" y="89.8">U3</text>
<text x="216.7" y="87.7">GND</text>
<text x="227.3" y="84.7">Conn_01x02_Socket</text>
<text x="239.3" y="89.8">+5V</text>
<text x="40.2" y="94" transform="rotate(-90 40.2 94)">+5V</text>
<text x="62" y="90.8">+5V</text>
<text x="71.3" y="92.3">ULN2003A</text>
<text x="106.4" y="93.6">GND</text>
<text x="221.4" y="94.8">mh-cd42</text>
<text x="224.7" y="92.3">U4</text>
<text x="37.7" y="100.4">J4</text>
<text x="69.1" y="97.4">COM</text>
<text x="182.7" y="98.7">Barrel_Jack_Switch</text>
<text x="190.6" y="96.1">J6</text>
<text x="201.3" y="97.4">VDC</text>
<text x="210.7" y="97" transform="rotate(-90 210.7 97)">PWR_FLAG</text>
<text x="224.2" y="98.7">OUT-5V</text>
<text x="227.8" y="101.2">GND</text>
<text x="21.6" y="102.5">C3</text>
<text x="21.6" y="105">10nF</text>
<text x="26.2" y="102.2">driver_motor_4</text>
<text x="69.1" y="107.5">O3</text>
<text x="69.1" y="105">O2</text>
<text x="69.1" y="102.5">O1</text>
<text x="81.3" y="102.5">I1</text>
<text x="81.3" y="105">I2</text>
<text x="81.3" y="107.5">I3</text>
<text x="209.3" y="105">GND</text>
<text x="220.2" y="102.5">VIN</text>
<text x="220.2" y="105">GND</text>
<text x="228.4" y="106.3">BAT</text>
<text x="249.8" y="102.4" transform="rotate(-90 249.8 102.4)">GND</text>
<text x="255.1" y="103.4" transform="rotate(-90 255.1 103.4)">PWR_FLAG</text>
<text x="15.7" y="112.6">GND</text>
<text x="69.1" y="112.6">O5</text>
<text x="69.1" y="110.1">O4</text>
<text x="81.3" y="110.1">I4</text>
<text x="81.3" y="112.6">I5</text>
<text x="205.7" y="110.1">PWR_FLAG</text>
<text x="227.8" y="108.8">GND</text>
<text x="264.2" y="112.1">BT1</text>
<text x="69.1" y="117.7">O7</text>
<text x="69.1" y="115.2">O6</text>
<text x="77.1" y="118.9" transform="rotate(-90 77.1 118.9)">GND</text>
<text x="81.3" y="115.2">I6</text>
<text x="81.3" y="117.7">I7</text>
<text x="197.6" y="114.4">GND</text>
<text x="235.5" y="117.7">GND</text>
<text x="264.2" y="114.6">Battery</text>
<text x="82.6" y="122.8">GND</text>
<text x="258.3" y="124.1">GND</text>
<text x="21.1" y="129.4">driver_motor_5</text>
<text x="32.8" y="132.2">J5</text>
<text x="35.2" y="140" transform="rotate(-90 35.2 140)">+5V</text>
</g>
<g font-size="1.8" fill="#0000c2">
<text x="182.8" y="14.8">circuito</text>
<text x="191.1" y="14.8">para</text>
<text x="196.5" y="14.8">medir</text>
<text x="203" y="14.8">el</text>
<text x="205.9" y="14.8">valor</text>
<text x="211.8" y="14.8">de</text>
<text x="215.2" y="14.8">las</text>
<text x="219.3" y="14.8">fotorresistencias</text>
<text x="236.3" y="14.8">como</text>
<text x="242.6" y="14.8">el</text>
<text x="245.5" y="14.8">laboratorio</text>
<text x="257.1" y="14.8">de</text>
<text x="260.5" y="14.8">adc</text>
<text x="265.1" y="14.8">en</text>
<text x="268.5" y="14.8">clase</text>
</g>
<g font-size="1.8" fill="#0f0f0f">
<text x="39.7" y="18.7">DM_2_3</text>
<text x="39.7" y="23.8">DM_2_1</text>
<text x="39.7" y="21.2">DM_2_2</text>
<text x="213.9" y="18.7">gpio_27_resistencia_A</text>
<text x="88.9" y="28.9">D2_INT_2</text>
<text x="88.9" y="26.3">D2_INT_3</text>
<text x="88.9" y="33.9">D1_INT_4</text>
<text x="88.9" y="31.4">D2_INT_1</text>
<text x="88.9" y="41.6">D1_INT_1</text>
<text x="88.9" y="39">D1_INT_2</text>
<text x="88.9" y="36.5">D1_INT_3</text>
<text x="212.7" y="41.6">gpio_28_resistencia_A</text>
<text x="101.8" y="46.6">D1_INT_1</text>
<text x="43.2" y="51.7">DM_2_1</text>
<text x="101.8" y="51.7">D1_INT_3</text>
<text x="101.8" y="49.2">D1_INT_2</text>
<text x="43.2" y="56.8">DM_2_3</text>
<text x="43.2" y="59.3">DM_2_4</text>
<text x="43.2" y="54.3">DM_2_2</text>
<text x="101.8" y="56.8">D2_INT_1</text>
<text x="101.8" y="54.3">D1_INT_4</text>
<text x="101.8" y="59.3">D2_INT_2</text>
<text x="200.2" y="58.1">scl</text>
<text x="53.7" y="64.4">DM_4_1</text>
<text x="53.7" y="61.9">DM_4_2</text>
<text x="85.1" y="64.4">D4_INT_1</text>
<text x="85.1" y="61.9">D4_INT_2</text>
<text x="101.8" y="61.9">D2_INT_3</text>
<text x="101.8" y="64.4">D2_INT_4</text>
<text x="170.2" y="64.4">D5_INT_2</text>
<text x="170.2" y="61.9">D5_INT_1</text>
<text x="199.7" y="60.6">sda</text>
<text x="199.7" y="65.7">sao</text>
<text x="200.9" y="63.2">cs</text>
<text x="41.9" y="69.5">DM_3_3</text>
<text x="41.9" y="67">DM_3_4</text>
<text x="53.7" y="67">DM_3_4</text>
<text x="53.7" y="69.5">DM_3_3</text>
<text x="85.1" y="67">D3_INT_4</text>
<text x="85.1" y="69.5">D3_INT_3</text>
<text x="101.8" y="69.5">D3_INT_2</text>
<text x="101.8" y="67">D3_INT_1</text>
<text x="172.7" y="69.5">scl</text>
<text x="172.7" y="67">sda</text>
<text x="41.9" y="72">DM_3_2</text>
<text x="41.9" y="74.6">DM_3_1</text>
<text x="53.7" y="72">DM_3_2</text>
<text x="53.7" y="74.6">DM_3_1</text>
<text x="53.7" y="77.1">DM_2_4</text>
<text x="85.1" y="77.1">D2_INT_4</text>
<text x="85.1" y="72">D3_INT_2</text>
<text x="85.1" y="74.6">D3_INT_1</text>
<text x="101.8" y="72">D3_INT_3</text>
<text x="101.8" y="77.1">D4_INT_1</text>
<text x="101.8" y="74.6">D3_INT_4</text>
<text x="174" y="77.1">leds_1</text>
<text x="174" y="72">D5_INT_3</text>
<text x="174" y="74.6">D5_INT_4</text>
<text x="194.3" y="72">leds_1</text>
<text x="194.3" y="75.9">leds_2</text>
<text x="101.8" y="82.2">D4_INT_3</text>
<text x="101.8" y="79.7">D4_INT_2</text>
<text x="174" y="79.7">leds_2</text>
<text x="176.5" y="82.2">gpio_27_resistencia_A</text>
<text x="101.8" y="84.7">D4_INT_4</text>
<text x="176.5" y="84.7">gpio_28_resistencia_A</text>
<text x="47" y="101.3">DM_4_2</text>
<text x="47" y="98.7">DM_4_1</text>
<text x="58.8" y="101.3">DM_5_1</text>
<text x="90.2" y="101.3">D5_INT_1</text>
<text x="47" y="106.3">DM_4_4</text>
<text x="47" y="103.8">DM_4_3</text>
<text x="58.8" y="103.8">DM_5_2</text>
<text x="58.8" y="106.3">DM_5_3</text>
<text x="90.2" y="103.8">D5_INT_2</text>
<text x="90.2" y="106.3">D5_INT_3</text>
<text x="58.8" y="108.9">DM_5_4</text>
<text x="58.8" y="111.4">DM_4_4</text>
<text x="58.8" y="114">DM_4_3</text>
<text x="90.2" y="111.4">D4_INT_4</text>
<text x="90.2" y="114">D4_INT_3</text>
<text x="90.2" y="108.9">D5_INT_4</text>
<text x="41.9" y="122.8">DM_5_4</text>
<text x="41.9" y="125.4">DM_5_3</text>
<text x="41.9" y="130.5">DM_5_1</text>
<text x="41.9" y="127.9">DM_5_2</text>
</g>
<g font-size="1.8" fill="#a90000">
<text x="61.5" y="21.3">9</text>
<text x="60.9" y="29">15</text>
<text x="60.9" y="26.4">16</text>
<text x="79.3" y="26.4">1</text>
<text x="79.3" y="29">2</text>
<text x="53.3" y="34">5</text>
<text x="60.9" y="34">13</text>
<text x="60.9" y="31.5">14</text>
<text x="79.3" y="31.5">3</text>
<text x="79.3" y="34">4</text>
<text x="53.3" y="41.7">2</text>
<text x="53.3" y="39.1">3</text>
<text x="53.3" y="36.6">4</text>
<text x="60.9" y="41.7">10</text>
<text x="60.9" y="39.1">11</text>
<text x="60.9" y="36.6">12</text>
<text x="79.3" y="36.6">5</text>
<text x="79.3" y="39.1">6</text>
<text x="79.3" y="41.7">7</text>
<text x="53.3" y="44.2">1</text>
<text x="70.9" y="46.4" transform="rotate(-90 70.9 46.4)">8</text>
<text x="40.6" y="49.3">1</text>
<text x="40.6" y="51.8">2</text>
<text x="209.5" y="50.5">1</text>
<text x="209.5" y="53.1">2</text>
<text x="40.6" y="54.4">3</text>
<text x="40.6" y="56.9">4</text>
<text x="40.6" y="59.4">5</text>
<text x="61.5" y="56.9">9</text>
<text x="209.5" y="55.6">3</text>
<text x="209.5" y="58.2">4</text>
<text x="60.9" y="64.5">15</text>
<text x="60.9" y="62">16</text>
<text x="79.3" y="62">1</text>
<text x="79.3" y="64.5">2</text>
<text x="209.5" y="60.7">5</text>
<text x="209.5" y="63.2">6</text>
<text x="209.5" y="65.8">7</text>
<text x="39.3" y="69.6">4</text>
<text x="39.3" y="67.1">5</text>
<text x="60.9" y="69.6">13</text>
<text x="60.9" y="67.1">14</text>
<text x="79.3" y="67.1">3</text>
<text x="79.3" y="69.6">4</text>
<text x="39.3" y="77.2">1</text>
<text x="39.3" y="74.7">2</text>
<text x="39.3" y="72.1">3</text>
<text x="60.9" y="77.2">10</text>
<text x="60.9" y="74.7">11</text>
<text x="60.9" y="72.1">12</text>
<text x="79.3" y="72.1">5</text>
<text x="79.3" y="74.7">6</text>
<text x="79.3" y="77.2">7</text>
<text x="213.3" y="72.1">1</text>
<text x="213.3" y="74.7">2</text>
<text x="70.9" y="82" transform="rotate(-90 70.9 82)">8</text>
<text x="222.2" y="81">1</text>
<text x="222.2" y="83.6">2</text>
<text x="44.4" y="96.3">1</text>
<text x="44.4" y="98.8">2</text>
<text x="44.4" y="101.3">3</text>
<text x="66" y="101.3">16</text>
<text x="66.6" y="96.3">9</text>
<text x="84.4" y="101.3">1</text>
<text x="197.4" y="101.3">1</text>
<text x="217.7" y="101.3">1</text>
<text x="233" y="100.1">5</text>
<text x="233" y="97.5">6</text>
<text x="44.4" y="103.9">4</text>
<text x="44.4" y="106.4">5</text>
<text x="66" y="106.4">14</text>
<text x="66" y="103.9">15</text>
<text x="84.4" y="103.9">2</text>
<text x="84.4" y="106.4">3</text>
<text x="197.4" y="106.4">2</text>
<text x="197.4" y="103.9">3</text>
<text x="233" y="107.7">3</text>
<text x="233" y="105.2">4</text>
<text x="66" y="111.5">12</text>
<text x="66" y="109">13</text>
<text x="84.4" y="109">4</text>
<text x="84.4" y="111.5">5</text>
<text x="66" y="116.6">10</text>
<text x="66" y="114">11</text>
<text x="84.4" y="114">6</text>
<text x="84.4" y="116.6">7</text>
<text x="39.3" y="125.5">4</text>
<text x="39.3" y="122.9">5</text>
<text x="75.9" y="121.4" transform="rotate(-90 75.9 121.4)">8</text>
<text x="39.3" y="130.6">2</text>
<text x="39.3" y="128">3</text>
<text x="39.3" y="133.1">1</text>
</g>
<g font-size="1.8" fill="#840084">
<text x="117.6" y="26.3">RASPBERRY-PI-PICO-W:MODULE_RASPBERRY_PI_PICO_W</text>
<text x="138.6" y="28.8">Raspberry</text>
<text x="149.1" y="28.8">Pi</text>
<text x="118.1" y="123.3">https://datasheets.raspberrypi.com/picow/pico-w-datasheet.pdf</text>
<text x="224.3" y="128.4">Battery:Battery_Panasonic_CR1025-VSK_Vertical_CircularHoles</text>
</g>
<g font-size="1.4" fill="#a90000">
<text x="120.8" y="41.7">30</text>
<text x="120.8" y="39.1">37</text>
<text x="166.5" y="41.7">39</text>
<text x="166.5" y="39.1">40</text>
<text x="121.3" y="46.7">1</text>
<text x="166.5" y="46.7">35</text>
<text x="166.5" y="44.2">36</text>
<text x="121.3" y="49.3">2</text>
<text x="121.3" y="51.8">4</text>
<text x="121.3" y="54.4">5</text>
<text x="121.3" y="56.9">6</text>
<text x="121.3" y="59.4">7</text>
<text x="120.8" y="64.5">10</text>
<text x="121.3" y="62">9</text>
<text x="166.5" y="62">21</text>
<text x="166.5" y="64.5">22</text>
<text x="120.8" y="67.1">11</text>
<text x="120.8" y="69.6">12</text>
<text x="166.5" y="67.1">24</text>
<text x="166.5" y="69.6">25</text>
<text x="120.8" y="72.1">14</text>
<text x="120.8" y="74.7">15</text>
<text x="120.8" y="77.2">16</text>
<text x="166.5" y="72.1">26</text>
<text x="166.5" y="74.7">27</text>
<text x="166.5" y="77.2">29</text>
<text x="120.8" y="79.8">17</text>
<text x="120.8" y="82.3">19</text>
<text x="166.5" y="79.8">31</text>
<text x="166.5" y="82.3">32</text>
<text x="120.8" y="84.8">20</text>
<text x="166.5" y="84.8">34</text>
<text x="121.3" y="92.5">3</text>
<text x="121.3" y="95">8</text>
<text x="120.8" y="97.5">13</text>
<text x="120.8" y="100.1">18</text>
<text x="120.8" y="102.6">23</text>
<text x="120.8" y="105.2">28</text>
<text x="120.8" y="107.7">33</text>
<text x="120.8" y="110.2">38</text>
</g>
<g font-size="1.4" fill="#006464">
<text x="125.5" y="40.1">3V3_EN</text>
<text x="159.9" y="40.1">VBUS</text>
<text x="125.5" y="47.7">GP0</text>
<text x="125.5" y="42.6">RUN</text>
<text x="156.5" y="47.7">ADC_VREF</text>
<text x="157.3" y="45.2">3V3_OUT</text>
<text x="160.2" y="42.6">VSYS</text>
<text x="125.5" y="50.3">GP1</text>
<text x="125.5" y="52.8">GP2</text>
<text x="125.5" y="55.3">GP3</text>
<text x="125.5" y="57.9">GP4</text>
<text x="125.5" y="65.5">GP7</text>
<text x="125.5" y="60.4">GP5</text>
<text x="125.5" y="63">GP6</text>
<text x="159.9" y="63">GP16</text>
<text x="159.9" y="65.5">GP17</text>
<text x="125.5" y="68">GP8</text>
<text x="125.5" y="70.6">GP9</text>
<text x="159.9" y="68">GP18</text>
<text x="159.9" y="70.6">GP19</text>
<text x="125.5" y="73.1">GP10</text>
<text x="125.5" y="75.7">GP11</text>
<text x="159.9" y="73.1">GP20</text>
<text x="159.9" y="75.7">GP21</text>
<text x="125.5" y="78.2">GP12</text>
<text x="125.5" y="80.7">GP13</text>
<text x="125.5" y="83.3">GP14</text>
<text x="159.9" y="78.2">GP22</text>
<text x="159.9" y="80.7">GP26</text>
<text x="159.9" y="83.3">GP27</text>
<text x="125.5" y="85.8">GP15</text>
<text x="159.9" y="85.8">GP28</text>
<text x="125.5" y="93.4">GND</text>
<text x="125.5" y="96">GND</text>
<text x="125.5" y="98.5">GND</text>
<text x="125.5" y="101.1">GND</text>
<text x="125.5" y="103.6">GND</text>
<text x="125.5" y="106.1">GND</text>
<text x="125.5" y="108.7">AGND</text>
<text x="125.5" y="111.2">GND</text>
</g>
<g font-size="1.4" fill="#0000c2">
<text x="247.8" y="42.7">el</text>
<text x="250.3" y="42.7">R6</text>
<text x="253.3" y="42.7">Y R5</text>
<text x="258.2" y="42.7">son</text>
<text x="261.9" y="42.7">las</text>
<text x="265.2" y="42.7">dos</text>
<text x="268.9" y="42.7">fotoresistencias</text>
</g>
</svg>
